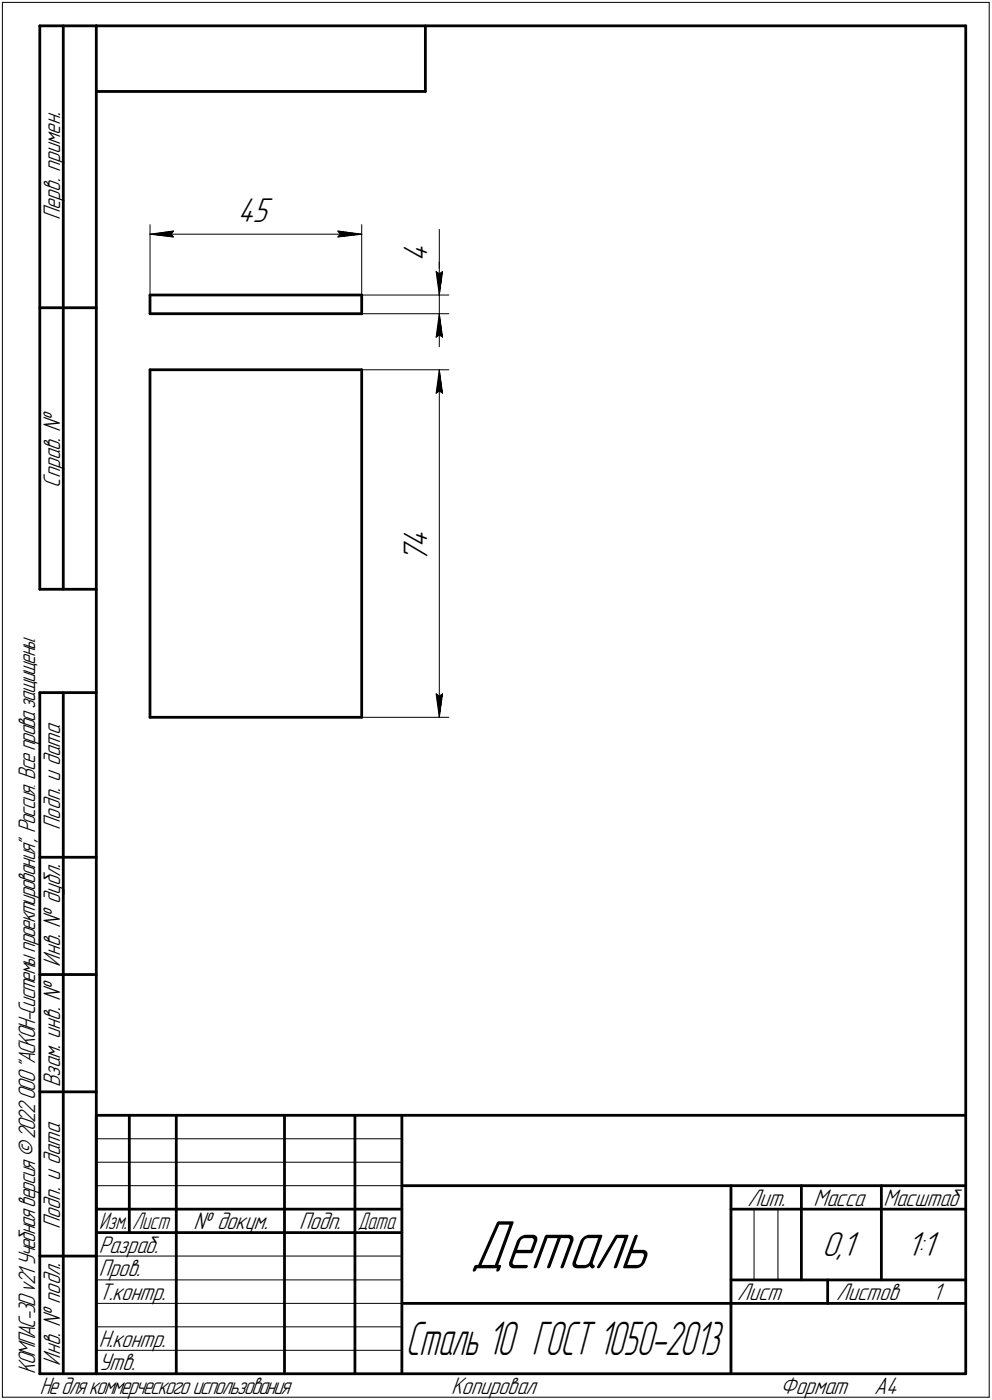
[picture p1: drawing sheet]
<svg xmlns="http://www.w3.org/2000/svg" width="211mm" height="298mm" viewBox="0 0 211 298" stroke-linecap="round" stroke-linejoin="round" font-family="sans-serif">
<g fill="none" stroke="#000" stroke-width=".59">
<path d="M8.5 5.5v120zM8.5 5.5h12zM13.5 5.5v120zM20.5 5.5v287zM20.5 5.5h185zM20.5 19.5h70zM90.5 5.5v14zM205.5 5.5v287zM8.5 65.5h12zM31.9 62.8h45.1zM31.9 66.8h45.1zM31.9 62.8v4z"/>
<path d="M31.9 78.7v74zM31.9 78.7h45.1zM77 62.8v4zM77 78.7v74zM8.5 125.5h12zM8.5 147.5v145zM8.5 147.5h12zM13.5 147.5v145zM31.9 152.7h45.1zM8.5 182.5h12zM8.5 207.5h12zM8.5 232.5h12z"/>
<path d="M20.5 237.5h185zM20.5 237.5v55zM27.5 237.5v25zM37.5 237.5v55zM60.5 237.5v55zM75.5 237.5v55zM85.5 237.5v55zM20.5 257.5h65zM85.5 252.5h120zM155.5 252.5v40zM155.5 257.5h15zM170.5 252.5v20z"/>
<path d="M170.5 257.5h35zM187.5 252.5v20zM8.5 267.5h12zM20.5 262.5h65zM85.5 277.5h70zM155.5 277.5h50zM155.5 272.5h50zM176.1 272.5v5zM8.5 292.5h12zM20.5 292.5h185z"/>
</g>
<g fill="none" stroke="#000" stroke-width=".21">
<path d="M.5 .5v297zM.5 .5h210zM210.5 .5v297zM31.9 47.8v15zM31.9 49.9l5-.7zM31.9 49.9l5 .6zM31.9 49.9h45.1zM36.4 49.9l.5 .6zM36.9 49.2l-.5 .7zM71.9 50.5l5.1-.6zM71.9 49.2l.5 .7zM71.9 49.2l5.1 .7z"/>
<path d="M72.4 49.9l-.5 .6zM77 47.8v15zM92.8 57.8l.7 .5zM92.8 57.8l.7 5zM93.5 57.8v5zM93.5 48.9v8.9zM93.5 58.3l.6-.5zM93.5 55.8v7zM94.1 57.8l-.6 5zM77 66.8h18.5zM77 62.8h18.5zM77 78.7h18.5z"/>
<path d="M92.8 71.8l.7-.5zM93.5 66.8l-.7 5zM93.5 71.3l.6 .5zM93.5 66.8l.6 5zM93.5 66.8v7zM93.5 62.8v4zM93.5 78.7l.6 5zM93.5 78.7l-.7 5zM93.5 78.7v74zM92.8 83.7l.7-.5zM93.5 83.2l.6 .5zM77 152.7h18.5z"/>
<path d="M92.8 147.7l.7 5zM92.8 147.7l.7 .6zM93.5 148.3l.6-.6zM94.1 147.7l-.6 5zM20.5 247.5h65zM20.5 252.5h65zM20.5 242.5h65zM160.4 257.5v15zM165.5 257.5v15zM20.5 267.5h65zM20.5 272.5h65zM20.5 277.5h65z"/>
<path d="M.5 297.5h210zM20.5 282.5h65zM20.5 287.5h65z"/>
</g>
<g fill="#fff" stroke="#fff" stroke-width=".21">
<path d="M50.5 41.7h7.8zM50.5 41.8h7.8zM50.5 41.9h7.8zM50.5 42h7.8zM50.5 42.1h7.8zM50.5 42.2h7.8zM50.5 42.2h7.8zM50.5 42.3h7.8zM50.5 42.4h7.8zM50.5 42.5h7.8zM50.5 42.6h7.8zM50.5 42.7h7.8zM50.5 42.8h7.8zM50.5 42.8h7.8zM50.5 42.9h7.8zM50.5 43h7.8zM50.5 43.1h7.8zM50.5 43.2h7.8zM50.5 43.3h7.8zM50.5 43.3h7.8zM50.5 43.4h7.8zM50.5 43.5h7.8zM50.5 43.6h7.8zM50.5 43.7h7.8zM50.5 43.8h7.8zM50.5 43.9h7.8zM50.5 43.9h7.8zM50.5 44h7.8zM50.5 44.1h7.8zM50.5 44.2h7.8zM50.5 44.3h7.8zM50.5 44.4h7.8zM50.5 44.4h7.8zM50.5 44.5h7.8zM50.5 44.6h7.8zM50.5 44.7h7.8zM50.5 44.8h7.8zM50.5 44.9h7.8zM50.5 45h7.8zM50.5 45h7.8zM50.5 45.1h7.8zM50.5 45.2h7.8zM50.5 45.3h7.8zM50.5 45.4h7.8zM50.5 45.5h7.8zM50.5 45.6h7.8zM50.5 45.6h7.8zM50.5 45.7h7.8zM50.5 45.8h7.8zM50.5 45.9h7.8zM50.5 46h7.8zM50.5 46.1h7.8zM50.5 46.1h7.8zM50.5 46.2h7.8zM50.5 46.3h7.8zM50.5 46.4h7.8zM50.5 46.5h7.8zM50.5 46.6h7.8zM50.5 46.7h7.8zM50.5 46.7h7.8zM50.5 46.8h7.8zM50.5 46.9h7.8zM50.5 47h7.8zM50.5 47.1h7.8zM50.5 47.2h7.8zM50.5 47.2h7.8zM50.5 47.3h7.8zM50.5 47.4h7.8zM50.5 47.5h7.8zM50.5 47.6h7.8zM50.5 47.7h7.8zM50.5 47.8h7.8zM50.5 47.8h7.8zM50.5 47.9h7.8zM50.5 48h7.8zM50.5 48.1h7.8zM50.5 48.2h7.8zM50.5 48.3h7.8zM50.5 48.3h7.8zM50.5 48.4h7.8zM50.5 48.5h7.8zM50.5 48.6h7.8zM50.5 48.7h7.8zM50.5 48.8h7.8z"/>
<path d="M36.8 48.7h.6zM36.2 48.8h1.2zM35.6 48.9h1.8zM35 48.9h2.4zM34.4 49h3zM33.7 49.1h3.7zM33.5 49.2h3.9zM33.4 49.3h4zM33.1 49.4h4.3zM32.9 49.4h4.5zM32.8 49.5h4.6zM32.5 49.6h4.9zM32.3 49.7h5.1zM32.2 49.8h5.2zM31.9 49.9h5.5zM32.2 50h5.2zM32.4 50h5zM32.6 50.1h4.8zM32.9 50.2h4.5zM33.1 50.3h4.3zM33.3 50.4h4.1zM33.5 50.5h3.9zM33.7 50.5h3.7zM34.4 50.6h3zM35 50.7h2.4zM35.6 50.8h1.8zM36.2 50.9h1.2zM36.8 51h.6z"/>
<path d="M71.5 48.7h.6zM71.5 48.8h1.2zM71.5 48.9h1.8zM71.5 48.9h2.4zM71.5 49h3zM71.5 49.1h3.6zM71.5 49.2h3.9zM71.5 49.3h4zM71.5 49.4h4.3zM71.5 49.4h4.4zM71.5 49.5h4.7zM71.5 49.6h4.9zM71.5 49.7h5.1zM71.5 49.8h5.3zM71.5 49.9h5.5zM71.5 50h5.3zM71.5 50h5zM71.5 50.1h4.8zM71.5 50.2h4.5zM71.5 50.3h4.4zM71.5 50.4h4.1zM71.5 50.5h3.9zM71.5 50.5h3.6zM71.5 50.6h3zM71.5 50.7h2.4zM71.5 50.8h1.8zM71.5 50.9h1.2zM71.5 51h.6z"/>
<path d="M85.3 50.8h7.2zM85.3 50.9h7.2zM85.3 51h7.2zM85.3 51.1h7.2zM85.3 51.1h7.2zM85.3 51.2h7.2zM85.3 51.3h7.2zM85.3 51.4h7.2zM85.3 51.5h7.2zM85.3 51.6h7.2zM85.3 51.6h7.2zM85.3 51.7h7.2zM85.3 51.8h7.2zM85.3 51.9h7.2zM85.3 52h7.2zM85.3 52.1h7.2zM85.3 52.2h7.2zM85.3 52.2h7.2zM85.3 52.3h7.2zM85.3 52.4h7.2zM85.3 52.5h7.2zM85.3 52.6h7.2zM85.3 52.7h7.2zM85.3 52.7h7.2zM85.3 52.8h7.2zM85.3 52.9h7.2zM85.3 53h7.2zM85.3 53.1h7.2zM85.3 53.2h7.2zM85.3 53.3h7.2zM85.3 53.3h7.2zM85.3 53.4h7.2zM85.3 53.5h7.2zM85.3 53.6h7.2zM85.3 53.7h7.2zM85.3 53.8h7.2zM85.3 53.8h7.2zM85.3 53.9h7.2zM85.3 54h7.2zM85.3 54.1h7.2zM85.3 54.2h7.2zM85.3 54.3h7.2zM85.3 54.4h7.2zM85.3 54.4h7.2zM85.3 54.5h7.2zM85.3 54.6h7.2zM85.3 54.7h7.2zM85.3 54.8h7.2zM85.3 54.9h7.2zM85.3 54.9h7.2zM85.3 55h7.2zM85.3 55.1h7.2zM85.3 55.2h7.2zM85.3 55.3h7.2zM85.3 55.4h7.2zM85.3 55.5h7.2zM85.3 55.5h7.2zM85.3 55.6h7.2zM85.3 55.7h7.2z"/>
<path d="M93.4 67.1h.2zM93.4 67.1h.2zM93.3 67.2h.4zM93.3 67.3h.4zM93.2 67.4h.5zM93.2 67.5h.6zM93.2 67.6h.6zM93.1 67.6h.8zM93.1 67.7h.8zM93 67.8h1zM93 67.9h1zM93 68h1zM93 68.1h1.1zM93 68.2h1.1zM92.9 68.2h1.2zM92.9 68.3h1.2zM92.8 68.4h1.4zM92.8 68.5h1.4zM92.7 68.6h1.5zM92.7 68.7h1.6zM92.7 68.7h1.6zM92.7 68.8h1.6zM92.7 68.9h1.6zM92.7 69h1.6zM92.7 69.1h1.6zM92.7 69.2h1.6zM92.6 69.3h1.7zM92.6 69.3h1.8zM92.6 69.4h1.8zM92.6 69.5h1.8zM92.6 69.6h1.8zM92.6 69.7h1.8zM92.6 69.8h1.8zM92.5 69.8h1.9zM92.5 69.9h1.9zM92.5 70h1.9zM92.5 70.1h2zM92.5 70.2h2zM92.5 70.3h2zM92.5 70.4h2zM92.5 70.4h2zM92.5 70.5h2zM92.5 70.6h2zM92.5 70.7h2zM92.5 70.8h2zM92.5 70.9h2.1zM92.5 71h2.1zM92.5 71h2.1zM92.4 71.1h2.2zM92.4 71.2h2.2zM92.4 71.3h2.2zM92.4 71.4h2.2zM92.4 71.5h2.2zM92.4 71.5h2.2zM92.4 71.6h2.3zM92.3 71.7h2.4zM92.3 71.8h2.4zM92.3 71.9h2.4zM92.3 72h2.4zM92.3 72.1h2.4zM92.3 72.1h2.4zM92.3 72.2h2.4z"/>
<path d="M92.2 57.3h2.5zM92.3 57.4h2.4zM92.3 57.5h2.4zM92.3 57.6h2.4zM92.3 57.7h2.4zM92.3 57.7h2.4zM92.3 57.8h2.4zM92.3 57.9h2.4zM92.4 58h2.3zM92.4 58.1h2.2zM92.4 58.2h2.2zM92.4 58.3h2.2zM92.4 58.3h2.2zM92.4 58.4h2.2zM92.4 58.5h2.2zM92.5 58.6h2.1zM92.5 58.7h2.1zM92.5 58.8h2.1zM92.5 58.8h2zM92.5 58.9h2zM92.5 59h2zM92.5 59.1h2zM92.5 59.2h2zM92.5 59.3h2zM92.5 59.4h2zM92.5 59.4h2zM92.5 59.5h2zM92.5 59.6h1.9zM92.5 59.7h1.9zM92.5 59.8h1.9zM92.6 59.9h1.8zM92.6 59.9h1.8zM92.6 60h1.8zM92.6 60.1h1.8zM92.6 60.2h1.8zM92.6 60.3h1.8zM92.6 60.4h1.7zM92.7 60.5h1.6zM92.7 60.5h1.6zM92.7 60.6h1.6zM92.7 60.7h1.6zM92.7 60.8h1.6zM92.7 60.9h1.6zM92.7 61h1.6zM92.7 61h1.5zM92.8 61.1h1.4zM92.8 61.2h1.4zM92.9 61.3h1.2zM92.9 61.4h1.2zM93 61.5h1.1zM93 61.6h1.1zM93 61.6h1zM93 61.7h1zM93 61.8h1zM93.1 61.9h.8zM93.1 62h.8zM93.2 62.1h.6zM93.2 62.1h.6zM93.2 62.2h.5zM93.3 62.3h.4zM93.3 62.4h.4zM93.4 62.5h.2zM93.4 62.6h.2z"/>
<path d="M85.3 111.7h7.2zM85.3 111.8h7.2zM85.3 111.8h7.2zM85.3 111.9h7.2zM85.3 112h7.2zM85.3 112.1h7.2zM85.3 112.2h7.2zM85.3 112.3h7.2zM85.3 112.4h7.2zM85.3 112.4h7.2zM85.3 112.5h7.2zM85.3 112.6h7.2zM85.3 112.7h7.2zM85.3 112.8h7.2zM85.3 112.9h7.2zM85.3 112.9h7.2zM85.3 113h7.2zM85.3 113.1h7.2zM85.3 113.2h7.2zM85.3 113.3h7.2zM85.3 113.4h7.2zM85.3 113.5h7.2zM85.3 113.5h7.2zM85.3 113.6h7.2zM85.3 113.7h7.2zM85.3 113.8h7.2zM85.3 113.9h7.2zM85.3 114h7.2zM85.3 114h7.2zM85.3 114.1h7.2zM85.3 114.2h7.2zM85.3 114.3h7.2zM85.3 114.4h7.2zM85.3 114.5h7.2zM85.3 114.6h7.2zM85.3 114.6h7.2zM85.3 114.7h7.2zM85.3 114.8h7.2zM85.3 114.9h7.2zM85.3 115h7.2zM85.3 115.1h7.2zM85.3 115.1h7.2zM85.3 115.2h7.2zM85.3 115.3h7.2zM85.3 115.4h7.2zM85.3 115.5h7.2zM85.3 115.6h7.2zM85.3 115.7h7.2zM85.3 115.7h7.2zM85.3 115.8h7.2zM85.3 115.9h7.2zM85.3 116h7.2zM85.3 116.1h7.2zM85.3 116.2h7.2zM85.3 116.2h7.2zM85.3 116.3h7.2zM85.3 116.4h7.2zM85.3 116.5h7.2zM85.3 116.6h7.2zM85.3 116.7h7.2zM85.3 116.8h7.2zM85.3 116.8h7.2zM85.3 116.9h7.2zM85.3 117h7.2zM85.3 117.1h7.2zM85.3 117.2h7.2zM85.3 117.3h7.2zM85.3 117.3h7.2zM85.3 117.4h7.2zM85.3 117.5h7.2zM85.3 117.6h7.2zM85.3 117.7h7.2zM85.3 117.8h7.2zM85.3 117.9h7.2zM85.3 117.9h7.2zM85.3 118h7.2zM85.3 118.1h7.2zM85.3 118.2h7.2zM85.3 118.3h7.2zM85.3 118.4h7.2zM85.3 118.4h7.2zM85.3 118.5h7.2zM85.3 118.6h7.2zM85.3 118.7h7.2zM85.3 118.8h7.2zM85.3 118.9h7.2zM85.3 119h7.2zM85.3 119h7.2zM85.3 119.1h7.2zM85.3 119.2h7.2zM85.3 119.3h7.2zM85.3 119.4h7.2zM85.3 119.5h7.2zM85.3 119.5h7.2zM85.3 119.6h7.2zM85.3 119.7h7.2z"/>
<path d="M93.4 79h.2zM93.4 79.1h.2zM93.3 79.2h.4zM93.3 79.2h.4zM93.2 79.3h.5zM93.2 79.4h.6zM93.2 79.5h.6zM93.1 79.6h.8zM93.1 79.7h.8zM93 79.8h1zM93 79.8h1zM93 79.9h1zM93 80h1.1zM93 80.1h1.1zM92.9 80.2h1.2zM92.9 80.3h1.2zM92.8 80.3h1.4zM92.8 80.4h1.4zM92.7 80.5h1.5zM92.7 80.6h1.6zM92.7 80.7h1.6zM92.7 80.8h1.6zM92.7 80.9h1.6zM92.7 80.9h1.6zM92.7 81h1.6zM92.7 81.1h1.6zM92.6 81.2h1.7zM92.6 81.3h1.8zM92.6 81.4h1.8zM92.6 81.4h1.8zM92.6 81.5h1.8zM92.6 81.6h1.8zM92.6 81.7h1.8zM92.5 81.8h1.9zM92.5 81.9h1.9zM92.5 82h1.9zM92.5 82h2zM92.5 82.1h2zM92.5 82.2h2zM92.5 82.3h2zM92.5 82.4h2zM92.5 82.5h2zM92.5 82.5h2zM92.5 82.6h2zM92.5 82.7h2zM92.5 82.8h2.1zM92.5 82.9h2.1zM92.5 83h2.1zM92.4 83.1h2.2zM92.4 83.1h2.2zM92.4 83.2h2.2zM92.4 83.3h2.2zM92.4 83.4h2.2zM92.4 83.5h2.2zM92.4 83.6h2.3zM92.3 83.7h2.4zM92.3 83.7h2.4zM92.3 83.8h2.4zM92.3 83.9h2.4zM92.3 84h2.4zM92.3 84.1h2.4zM92.3 84.2h2.4z"/>
<path d="M92.2 147.2h2.5zM92.3 147.3h2.4zM92.3 147.4h2.4zM92.3 147.5h2.4zM92.3 147.6h2.4zM92.3 147.7h2.4zM92.3 147.7h2.4zM92.3 147.8h2.4zM92.4 147.9h2.3zM92.4 148h2.2zM92.4 148.1h2.2zM92.4 148.2h2.2zM92.4 148.3h2.2zM92.4 148.3h2.2zM92.4 148.4h2.2zM92.5 148.5h2.1zM92.5 148.6h2.1zM92.5 148.7h2.1zM92.5 148.8h2zM92.5 148.8h2zM92.5 148.9h2zM92.5 149h2zM92.5 149.1h2zM92.5 149.2h2zM92.5 149.3h2zM92.5 149.4h2zM92.5 149.4h2zM92.5 149.5h1.9zM92.5 149.6h1.9zM92.5 149.7h1.9zM92.6 149.8h1.8zM92.6 149.9h1.8zM92.6 149.9h1.8zM92.6 150h1.8zM92.6 150.1h1.8zM92.6 150.2h1.8zM92.6 150.3h1.7zM92.7 150.4h1.6zM92.7 150.5h1.6zM92.7 150.5h1.6zM92.7 150.6h1.6zM92.7 150.7h1.6zM92.7 150.8h1.6zM92.7 150.9h1.6zM92.7 151h1.5zM92.8 151h1.4zM92.8 151.1h1.4zM92.9 151.2h1.2zM92.9 151.3h1.2zM93 151.4h1.1zM93 151.5h1.1zM93 151.6h1zM93 151.6h1zM93 151.7h1zM93.1 151.8h.8zM93.1 151.9h.8zM93.2 152h.6zM93.2 152.1h.6zM93.2 152.1h.5zM93.3 152.2h.4zM93.3 152.3h.4zM93.4 152.4h.2zM93.4 152.5h.2z"/>
</g>
<g fill="#000" stroke="#000" stroke-width=".21">
<path d="M31.9 49.9h4.5zM32.7 50h3.8zM33.4 50h3.2zM34.1 50.1h2.6zM34.8 50.2h1.9zM35.6 50.3h1.2zM36.2 50.4h.7z"/>
<path d="M36.3 49.3h.6zM35.7 49.4h1.1zM35.1 49.4h1.6zM34.5 49.5h2.2zM33.9 49.6h2.8zM33.2 49.7h3.4zM32.6 49.8h3.9z"/>
<path d="M72 49.3h.6zM72.1 49.4h1.1zM72.1 49.4h1.7zM72.1 49.5h2.3zM72.2 49.6h2.9zM72.3 49.7h3.4zM72.4 49.8h4z"/>
<path d="M72.4 49.9h4.6zM72.4 50h3.9zM72.3 50h3.2zM72.2 50.1h2.6zM72.1 50.2h2zM72.1 50.3h1.3zM72 50.4h.6z"/>
<path d="M92.9 58h.1zM92.9 58.1h.2zM92.9 58.2h.4zM92.9 58.3h.5zM92.9 58.3h.6zM92.9 58.4h.6zM93 58.5h.5zM93 58.6h.5zM93 58.7h.5zM93 58.8h.5zM93 58.8h.5zM93 58.9h.5zM93 59h.5zM93 59.1h.5zM93 59.2h.5zM93 59.3h.5zM93 59.4h.5zM93 59.4h.5zM93 59.5h.5zM93 59.6h.5zM93 59.7h.5zM93.1 59.8h.4zM93.1 59.9h.4zM93.1 59.9h.4zM93.1 60h.4zM93.1 60.1h.4zM93.1 60.2h.4zM93.1 60.3h.4zM93.2 60.4h.3zM93.2 60.5h.3zM93.2 60.5h.3zM93.2 60.6h.3zM93.2 60.7h.3zM93.2 60.8h.3zM93.2 60.9h.3zM93.3 61h.2zM93.3 61h.2zM93.3 61.1h.2zM93.3 61.2h.2zM93.3 61.3h.2zM93.3 61.4h.2zM93.3 61.5h.2zM93.3 61.6h.2z"/>
<path d="M94 58h.1zM93.8 58.1h.3zM93.7 58.2h.4zM93.6 58.3h.5zM93.5 58.3h.6zM93.5 58.4h.6zM93.5 58.5h.6zM93.5 58.6h.6zM93.5 58.7h.6zM93.5 58.8h.6zM93.5 58.8h.6zM93.5 58.9h.6zM93.5 59h.6zM93.5 59.1h.5zM93.5 59.2h.5zM93.5 59.3h.5zM93.5 59.4h.5zM93.5 59.4h.5zM93.5 59.5h.5zM93.5 59.6h.5zM93.5 59.7h.5zM93.5 59.8h.4zM93.5 59.9h.4zM93.5 59.9h.4zM93.5 60h.4zM93.5 60.1h.4zM93.5 60.2h.4zM93.5 60.3h.4zM93.5 60.4h.3zM93.5 60.5h.3zM93.5 60.5h.3zM93.5 60.6h.3zM93.5 60.7h.3zM93.5 60.8h.3zM93.5 60.9h.3zM93.5 61h.2zM93.5 61h.2zM93.5 61.1h.2zM93.5 61.2h.2zM93.5 61.3h.2zM93.5 61.4h.2zM93.5 61.5h.2zM93.5 61.6h.2zM93.5 61.6h.1zM93.5 61.7h.1zM93.5 61.8h.1zM93.5 61.9h.1zM93.5 62h.1zM93.5 62.1h.1zM93.5 62.1h.1z"/>
<path d="M93.3 68.1h.2zM93.3 68.2h.2zM93.3 68.2h.2zM93.3 68.3h.2zM93.3 68.4h.2zM93.3 68.5h.2zM93.3 68.6h.2zM93.3 68.7h.2zM93.2 68.7h.3zM93.2 68.8h.3zM93.2 68.9h.3zM93.2 69h.3zM93.2 69.1h.3zM93.2 69.2h.3zM93.2 69.3h.3zM93.1 69.3h.4zM93.1 69.4h.4zM93.1 69.5h.4zM93.1 69.6h.4zM93.1 69.7h.4zM93.1 69.8h.4zM93.1 69.8h.4zM93 69.9h.5zM93 70h.5zM93 70.1h.5zM93 70.2h.5zM93 70.3h.5zM93 70.4h.5zM93 70.4h.5zM93 70.5h.5zM93 70.6h.5zM93 70.7h.5zM93 70.8h.5zM93 70.9h.5zM93 71h.5zM93 71h.5zM93 71.1h.5zM92.9 71.2h.6zM92.9 71.3h.6zM92.9 71.4h.5zM92.9 71.5h.4zM92.9 71.5h.2zM92.9 71.6h.1z"/>
<path d="M93.3 80h.2zM93.3 80.1h.2zM93.3 80.2h.2zM93.3 80.3h.2zM93.3 80.3h.2zM93.3 80.4h.2zM93.3 80.5h.2zM93.3 80.6h.2zM93.2 80.7h.3zM93.2 80.8h.3zM93.2 80.9h.3zM93.2 80.9h.3zM93.2 81h.3zM93.2 81.1h.3zM93.2 81.2h.3zM93.1 81.3h.4zM93.1 81.4h.4zM93.1 81.4h.4zM93.1 81.5h.4zM93.1 81.6h.4zM93.1 81.7h.4zM93.1 81.8h.4zM93 81.9h.5zM93 82h.5zM93 82h.5zM93 82.1h.5zM93 82.2h.5zM93 82.3h.5zM93 82.4h.5zM93 82.5h.5zM93 82.5h.5zM93 82.6h.5zM93 82.7h.5zM93 82.8h.5zM93 82.9h.5zM93 83h.5zM93 83.1h.5zM92.9 83.1h.6zM92.9 83.2h.6zM92.9 83.3h.5zM92.9 83.4h.4zM92.9 83.5h.2zM92.9 83.6h.1z"/>
<path d="M93.5 67.5h.1zM93.5 67.6h.1zM93.5 67.6h.1zM93.5 67.7h.1zM93.5 67.8h.1zM93.5 67.9h.1zM93.5 68h.1zM93.5 68.1h.2zM93.5 68.2h.2zM93.5 68.2h.2zM93.5 68.3h.2zM93.5 68.4h.2zM93.5 68.5h.2zM93.5 68.6h.2zM93.5 68.7h.2zM93.5 68.7h.3zM93.5 68.8h.3zM93.5 68.9h.3zM93.5 69h.3zM93.5 69.1h.3zM93.5 69.2h.3zM93.5 69.3h.3zM93.5 69.3h.4zM93.5 69.4h.4zM93.5 69.5h.4zM93.5 69.6h.4zM93.5 69.7h.4zM93.5 69.8h.4zM93.5 69.8h.4zM93.5 69.9h.5zM93.5 70h.5zM93.5 70.1h.5zM93.5 70.2h.5zM93.5 70.3h.5zM93.5 70.4h.5zM93.5 70.4h.5zM93.5 70.5h.5zM93.5 70.6h.6zM93.5 70.7h.6zM93.5 70.8h.6zM93.5 70.9h.6zM93.5 71h.6zM93.5 71h.6zM93.5 71.1h.6zM93.5 71.2h.6zM93.5 71.3h.6zM93.6 71.4h.5zM93.7 71.5h.4zM93.8 71.5h.3zM94 71.6h.1z"/>
<path d="M93.5 79.4h.1zM93.5 79.5h.1zM93.5 79.6h.1zM93.5 79.7h.1zM93.5 79.8h.1zM93.5 79.8h.1zM93.5 79.9h.1zM93.5 80h.2zM93.5 80.1h.2zM93.5 80.2h.2zM93.5 80.3h.2zM93.5 80.3h.2zM93.5 80.4h.2zM93.5 80.5h.2zM93.5 80.6h.2zM93.5 80.7h.3zM93.5 80.8h.3zM93.5 80.9h.3zM93.5 80.9h.3zM93.5 81h.3zM93.5 81.1h.3zM93.5 81.2h.3zM93.5 81.3h.4zM93.5 81.4h.4zM93.5 81.4h.4zM93.5 81.5h.4zM93.5 81.6h.4zM93.5 81.7h.4zM93.5 81.8h.4zM93.5 81.9h.5zM93.5 82h.5zM93.5 82h.5zM93.5 82.1h.5zM93.5 82.2h.5zM93.5 82.3h.5zM93.5 82.4h.5zM93.5 82.5h.5zM93.5 82.5h.6zM93.5 82.6h.6zM93.5 82.7h.6zM93.5 82.8h.6zM93.5 82.9h.6zM93.5 83h.6zM93.5 83.1h.6zM93.5 83.1h.6zM93.5 83.2h.6zM93.6 83.3h.5zM93.7 83.4h.4zM93.8 83.5h.3zM94 83.6h.1z"/>
<path d="M92.9 147.9h.1zM92.9 148h.2zM92.9 148.1h.4zM92.9 148.2h.5zM92.9 148.3h.6zM92.9 148.3h.6zM93 148.4h.5zM93 148.5h.5zM93 148.6h.5zM93 148.7h.5zM93 148.8h.5zM93 148.8h.5zM93 148.9h.5zM93 149h.5zM93 149.1h.5zM93 149.2h.5zM93 149.3h.5zM93 149.4h.5zM93 149.4h.5zM93 149.5h.5zM93 149.6h.5zM93.1 149.7h.4zM93.1 149.8h.4zM93.1 149.9h.4zM93.1 149.9h.4zM93.1 150h.4zM93.1 150.1h.4zM93.1 150.2h.4zM93.2 150.3h.3zM93.2 150.4h.3zM93.2 150.5h.3zM93.2 150.5h.3zM93.2 150.6h.3zM93.2 150.7h.3zM93.2 150.8h.3zM93.3 150.9h.2zM93.3 151h.2zM93.3 151h.2zM93.3 151.1h.2zM93.3 151.2h.2zM93.3 151.3h.2zM93.3 151.4h.2zM93.3 151.5h.2z"/>
<path d="M94 147.9h.1zM93.8 148h.3zM93.7 148.1h.4zM93.6 148.2h.5zM93.5 148.3h.6zM93.5 148.3h.6zM93.5 148.4h.6zM93.5 148.5h.6zM93.5 148.6h.6zM93.5 148.7h.6zM93.5 148.8h.6zM93.5 148.8h.6zM93.5 148.9h.6zM93.5 149h.5zM93.5 149.1h.5zM93.5 149.2h.5zM93.5 149.3h.5zM93.5 149.4h.5zM93.5 149.4h.5zM93.5 149.5h.5zM93.5 149.6h.5zM93.5 149.7h.4zM93.5 149.8h.4zM93.5 149.9h.4zM93.5 149.9h.4zM93.5 150h.4zM93.5 150.1h.4zM93.5 150.2h.4zM93.5 150.3h.3zM93.5 150.4h.3zM93.5 150.5h.3zM93.5 150.5h.3zM93.5 150.6h.3zM93.5 150.7h.3zM93.5 150.8h.3zM93.5 150.9h.2zM93.5 151h.2zM93.5 151h.2zM93.5 151.1h.2zM93.5 151.2h.2zM93.5 151.3h.2zM93.5 151.4h.2zM93.5 151.5h.2zM93.5 151.6h.1zM93.5 151.6h.1zM93.5 151.7h.1zM93.5 151.8h.1zM93.5 151.9h.1zM93.5 152h.1zM93.5 152.1h.1z"/>
</g>
<text font-size="15.6" x="100" y="270.1">Деталь</text>
<text font-size="10.6" x="86.4" y="288.5">Сталь 10 ГОСТ 1050-2013</text>
<g font-size="7.8">
<text x="50.5" y="47.3">45</text>
<text x="90.9" y="55.8" transform="rotate(-90 90.9 55.8)">4</text>
<text x="90.9" y="119.8" transform="rotate(-90 90.9 119.8)">7</text>
<text x="90.9" y="116.6" transform="rotate(-90 90.9 116.6)">4</text>
<text x="174.9" y="267.5">0,1</text>
<text x="192.9" y="267.5">1:1</text>
</g>
<g font-size="5.4">
<text x="12.8" y="46.9" transform="rotate(-90 12.8 46.9)">Перв. примен.</text>
<text x="12.8" y="103.8" transform="rotate(-90 12.8 103.8)">Справ. №</text>
<text x="12.8" y="176.7" transform="rotate(-90 12.8 176.7)">Подп. и дата</text>
<text x="12.8" y="205.8" transform="rotate(-90 12.8 205.8)">Инв. № дубл.</text>
<text x="12.8" y="231.6" transform="rotate(-90 12.8 231.6)">Взам. инв. №</text>
<text x="159.1" y="256.8">Лит.</text>
<text x="173.1" y="256.8">Масса</text>
<text x="188" y="256.8">Масштаб</text>
<text x="12.8" y="261.7" transform="rotate(-90 12.8 261.7)">Подп. и дата</text>
<text x="41.2" y="261.8">№ докум.</text>
<text x="63.6" y="261.8">Подп.</text>
<text x="21" y="266.8">Разраб.</text>
<text x="21" y="271.8">Пров.</text>
<text x="21" y="276.8">Т.контр.</text>
<text x="156.9" y="276.8">Лист</text>
<text x="177.9" y="276.8">Листов</text>
<text x="198.4" y="276.8">1</text>
<text x="21" y="286.8">Н.контр.</text>
<text x="7.5" y="292.5" transform="rotate(-90 7.5 292.5)">КОМПАС-3Dv21 Учебнаяверсия©2022ООО&quot;АСКОН-Системыпроектирования&quot;, Россия. Всеправазащищены.</text>
<text x="12.8" y="290.8" transform="rotate(-90 12.8 290.8)">Инв. № подл.</text>
<text x="21" y="291.8">Утв.</text>
<text x="8.5" y="296.7">Недлякоммерческогоиспользования</text>
<text x="96" y="296.8">Копировал</text>
<text x="166" y="296.8">Формат</text>
<text x="186" y="296.8">A4</text>
</g>
<g font-size="5.3">
<text x="21.1" y="261.8">Изм.</text>
<text x="28.1" y="261.8">Лист</text>
<text x="76.1" y="261.8">Дата</text>
</g>
</svg>
